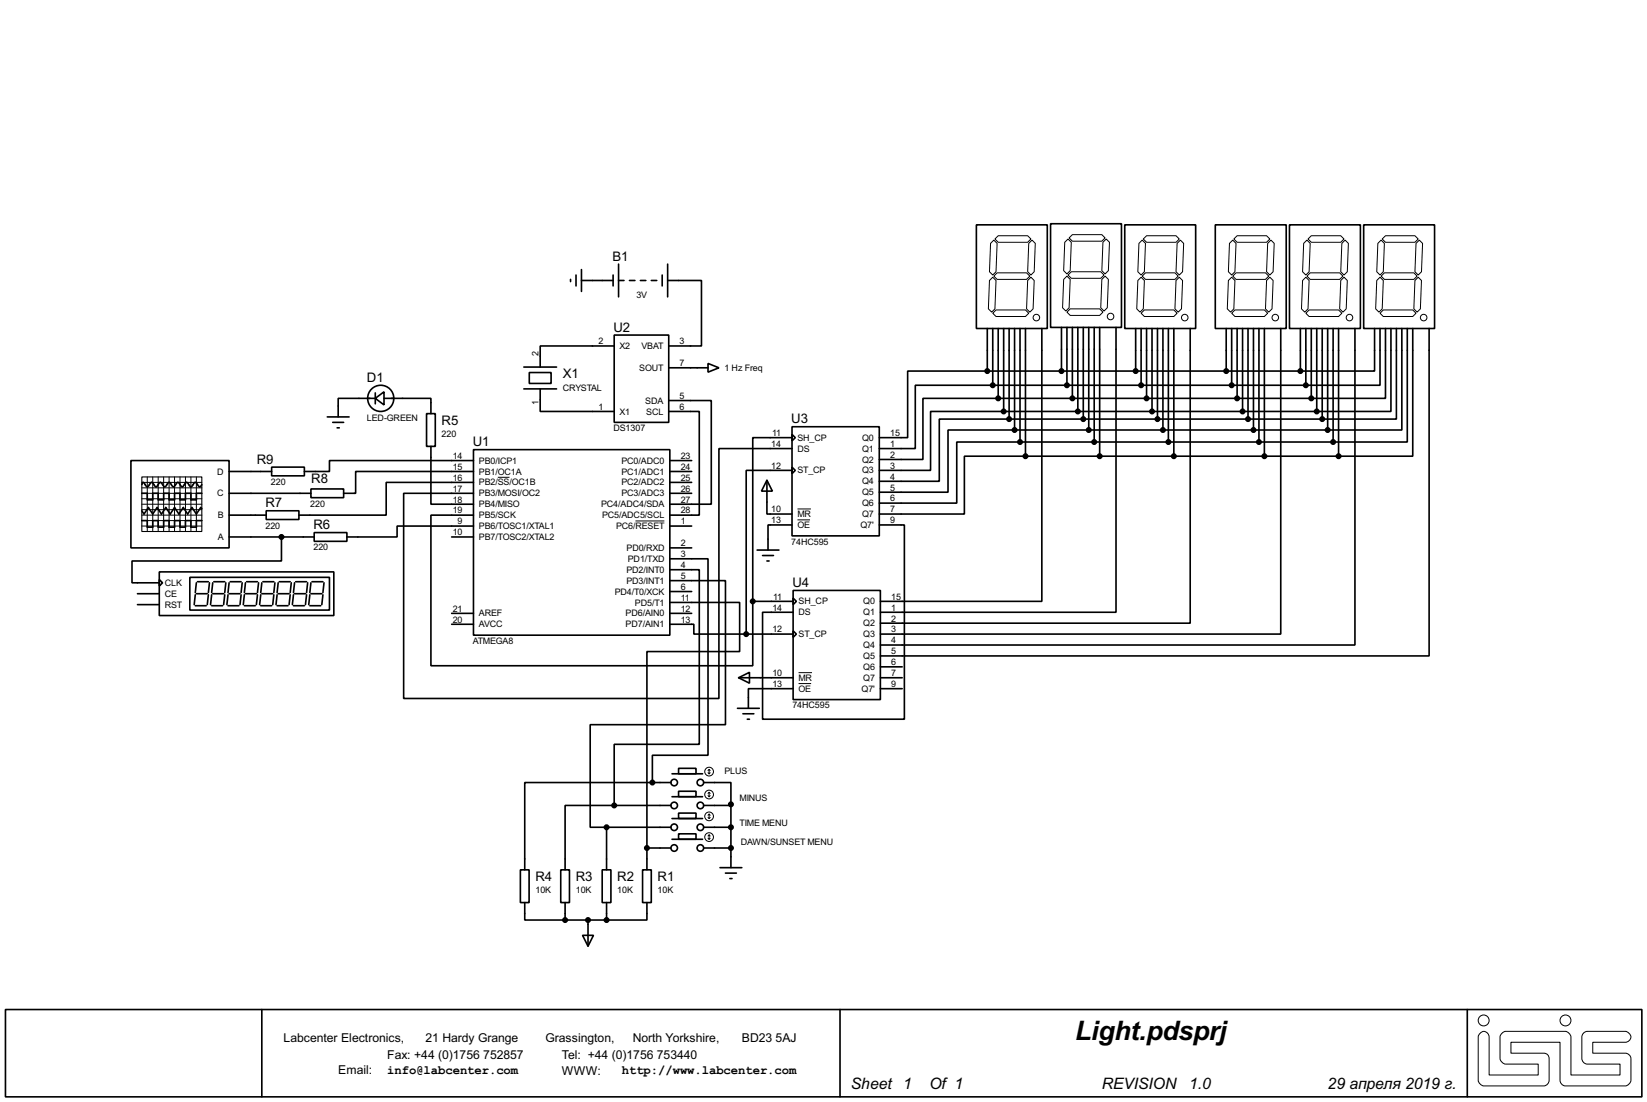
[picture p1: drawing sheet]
<svg xmlns="http://www.w3.org/2000/svg" width="383mm" height="256mm" viewBox="0 0 383 256" stroke-linecap="round" stroke-linejoin="round" font-family="sans-serif">
<g fill="none" stroke="#000" stroke-width=".38">
<path d="M227.3 52.3h16.5v24.2h-16.5zM244.6 52.1h16.5v24.1h-16.5zM261.9 52.3h16.5v24.2h-16.5zM283 52.3h16.5v24.2h-16.5zM300.2 52.3h16.5v24.2h-16.5zM317.5 52.3h16.5v24.2h-16.5zM132.8 65v.5M134.1 64v2.5M135.4 65.3h7.3M135.4 62.7v5.1M142.7 64v2.5M143 78h12.7v20.3h-12.7z"/>
<path d="M144 65.3h1.3M144 61.5v7.6M146.6 65.3h1.2M149.1 65.3h1.3M151.6 65.3h1.3M154.2 64v2.5M155.4 65.3h7.9v15.2h-7.6M155.4 61.5v7.6M229.9 76.5v9.9M231.1 76.5v13.2M232.4 76.5v16.2M233.7 76.5v19.3"/>
<path d="M234.9 76.5v21M236.2 76.5v23.6M237.5 76.5v26.4M238.8 76.5v29.7M242.6 76.5v63.5h-37.6M247.1 76.2v10.2M248.4 76.2v13.5M249.7 76.2v16.5M251 76.2v19.6M252.2 76.2v21.3M253.5 76.2v23.9M254.8 76.2v26.7"/>
<path d="M256 76.2v30M259.8 76.2v66.3h-54.8M264.4 76.5v9.9M265.7 76.5v13.2M267 76.5v16.2M268.2 76.5v19.3M269.5 76.5v21M270.8 76.5v23.6M272 76.5v26.4M273.3 76.5v29.7M277.1 76.5v68.5h-72.1M285.5 76.5v9.9"/>
<path d="M286.8 76.5v13.2M288 76.5v16.2M289.3 76.5v19.3M290.6 76.5v21M291.8 76.5v23.6M293.1 76.5v26.4M294.4 76.5v29.7M298.2 76.5v71.1h-93.2M302.8 76.5v9.9M304 76.5v13.2M305.3 76.5v16.2M306.6 76.5v19.3"/>
<path d="M307.8 76.5v21M309.1 76.5v23.6M310.4 76.5v26.4M311.7 76.5v29.7M315.5 76.5v73.6h-110.5M320 76.5v9.9h-17.2M321.3 76.5v13.2h-17.3M322.6 76.5v16.2h-17.3M323.8 76.5v19.3h-17.2M325.1 76.5v21h-17.3M326.4 76.5v23.6h-17.3M327.7 76.5v26.4h-17.3"/>
<path d="M328.9 76.5v29.7h-17.2M332.7 76.5v76.2h-127.7M76.2 97h5.1M77.5 98.3h2.5M78.5 99.6h.5M87.4 92.7l2-1.5v3zM87.4 92.7h-8.7v4.3M87.4 91.4v2.6M89.4 92.7h10.9v3.6M99.3 96.3h2v7.6h-2zM122 90.5h7.6M122 85.4h7.6"/>
<path d="M123.2 86.7h5.1v2.5h-5.1zM125.8 90.5v5.3h17.2M143 80.5h-17.2v4.9M155.7 95.8h7.1v24.1h-6.8M155.7 93.2h9.9v24.1h-9.6M155.7 85.6h9.1M164.8 84.6l2.6 1-2.6 1zM184.4 99.3h20.3v25.4h-20.3zM229.9 86.4h-18.6v15.5h-6.6M229.9 86.4h72.9M231.1 89.7h-18v14.7h-8.4M231.1 89.7h72.9"/>
<path d="M232.4 92.7h-17.5v14.2h-10.2M232.4 92.7h72.9M233.7 95.8h-17v13.7h-12M233.7 95.8h72.9M234.9 97.5h-16.2v14.5h-14M234.9 97.5h72.9M30.5 107.2h22.8v20.3h-22.8zM33 112.8l.3-.5 1 1 1-1 1 1 1-1 1.1 1 1-1 1 1 1-1 1 1 1-1 1 1 1.1-1 1 1 .5-.5M33 114.8h1.3v1.5h1.3v-1.5h1.2v1.5h1.3v-1.5h1.3v1.5h1.2v-1.5h1.3v1.5h1.3v-1.5h1.2v1.5h1.3v-1.5h1.3M47 118.4l-.3-.3-1 1.5-1-1.5-1 1.5-1-1.5-1 1.5-1.1-1.5-1 1.5-1-1.5-1 1.5-1-1.5-1 1.5-1.1-1.5-1 1.5-.5-.7M53.3 119.9h8.7M53.3 114.8h19.1"/>
<path d="M53.3 109.7h9.9M62 118.9h7.6v2h-7.6zM63.2 108.7h7.7v2h-7.7zM72.4 113.8h7.6v2h-7.6zM100.3 103.9v13.4h9.9M110.2 104.6h45.8v43.2h-45.8zM110.2 119.9h-9.9v35h75v-14.9M110.2 112.3h-20.3v7.6h-20.3M110.2 109.7h-27.4v5.1h-2.8M110.2 107.2h-33.5v2.5h-5.8M156 114.8h5M156 109.7h5"/>
<path d="M156 107.2h5M156 112.3h5M178.6 111.8l1.2 2.5h-2.5zM178.6 111.8v7.8h5.8M184.4 101.1l.8 .8-.8 .7zM184.4 108.7l.8 .8-.8 .7zM184.4 104.4h-17v58.2h-73.4v-47.8h16.2M184.4 109.5h-10.7v38.1M184.4 101.9h-9.1v38.1M236.2 100.1h-15.5v14.5h-16M236.2 100.1h72.9M237.5 102.9h-14.7v14.2h-18.1"/>
<path d="M237.5 102.9h72.9M238.8 106.2h-14.3v13.4h-19.8M238.8 106.2h72.9M32 138.2h5.1M33 121.2h1.3v1.5h1.3v-1.5h1.2v1.5h1.3v-1.5h1.3v1.5h1.2v-1.5h1.3v1.5h1.3v-1.5h1.2v1.5h1.3v-1.5h1.3M37.1 133.1h40.6v10.2h-40.6zM37.1 134.9l.7 .7-.7 .8zM44.2 134.4h32.5v7.6h-32.5zM45.5 138.4l-.3 2.3M45.7 135.6l-.2 2.3M45.7 138.2h2.6M46 135.4h2.5"/>
<path d="M48.5 138.4l-.2 2.3M48.8 135.6l-.3 2.3M49.3 138.4l-.3 2.3M49.5 138.2h2.6M49.5 135.6l-.2 2.3M49.8 135.4h2.5M52.3 138.4l-.2 2.3M52.6 135.6l-.3 2.3M53.1 138.4l-.3 2.3M53.3 125h19.9M53.3 138.2h2.6M53.3 135.6l-.2 2.3"/>
<path d="M53.6 135.4h2.5M56.1 138.4l-.2 2.3M56.4 135.6l-.3 2.3M56.9 138.4l-.3 2.3M57.1 138.2h2.6M57.1 135.6l-.2 2.3M57.4 135.4h2.5M59.9 138.4l-.2 2.3M60.2 135.6l-.3 2.3M60.7 138.4l-.2 2.3M61 138.2h2.5M61 135.6l-.3 2.3"/>
<path d="M61.2 135.4h2.6M63.8 138.4l-.3 2.3M64 135.6l-.2 2.3M64.5 138.4l-.2 2.3M64.8 138.2h2.5M64.8 135.6l-.3 2.3M65 135.4h2.6M65.5 125v5.6h-34.8v5h6.4M67.6 138.4l-.3 2.3M67.8 135.6l-.2 2.3M68.3 138.4l-.2 2.3M68.6 138.2h2.5"/>
<path d="M68.6 135.6l-.3 2.3M68.8 135.4h2.6M71.4 138.4l-.3 2.3M71.6 135.6l-.2 2.3M72.1 138.4l-.2 2.3M72.4 138.2h2.5M72.4 135.6l-.3 2.3M72.6 135.4h2.6M73.2 124h7.6v2h-7.6zM75.2 138.4l-.3 2.3M75.4 135.6l-.2 2.3M105.2 125h5"/>
<path d="M110.2 122.4h-17.7v2.6h-11.7M156 130h8.8v45.8h-12.9v6.3M156 132.6h6.8v40.6h-19.8v14.3M156 135.1h12.9v33.6h-31.5v23.8h3.8M156 122.4h5M156 127.5h5M156 137.7h5M175.3 140h9.4M176.3 128h5.1M177.5 129.3h2.6M178.6 130.6h.5M184.4 122.2h-5.6v5.8"/>
<path d="M184.7 137.4h20.3v25.4h-20.3zM184.7 139.2l.7 .8-.7 .7zM204.7 122.2h5.9v45.2h-33.1v-24.9h7.2M32 140.7h5.1M45.5 141h2.5M49.3 141h2.5M53.1 141h2.5M56.9 141h2.5M60.7 141h2.5M64.5 141h2.6M68.3 141h2.6M72.1 141h2.6"/>
<path d="M105.2 142.7h5M105.2 145.3h5M156 145.3h5.5v2.3h12.2M156 140.2h16.2v11.4h-21.6v45.8M156 142.7h5M172 157.7l2.5-1.2v2.5zM172 157.7h12.7M173.7 147.6h11M184.7 146.8l.7 .8-.7 .7zM205 157.7h5.1M205 155.2h5.1M158 178.8h4.1v1.3h-4.1z"/>
<path d="M171.7 164.8h5.1M173 166.1h2.5M174 167.4h.5M184.7 160.3h-10.5v4.5M205 160.3h5.1M141.2 192.5h15M141.2 192.5v9.9M143 187.5h-11.4v14.9M143 187.5h13.2M150.6 197.4h5.6M150.6 197.4v5M151.9 182.1h-29.7v20.3"/>
<path d="M151.9 182.1h4.3M156.5 180.1h7.1M156.5 185.4h7.1M156.5 190.5h7.1M156.5 195.3h7.1M158 184.1h4.1v1.3h-4.1zM158 189.2h4.1v1.3h-4.1zM158 194.1h4.1v1.2h-4.1zM163.8 182.1h6.4v5.1M163.8 192.5h6.4M163.8 197.4h6.4M170.2 187.2h.2v.3h-6.6"/>
<path d="M170.2 187.2v14.7M121.2 202.4h2v7.7h-2zM122.2 210.1v4h9.4M130.6 202.4h2v7.7h-2zM131.6 210.1v4M131.6 214.1h9.6M135.6 217.7h2.6l-1.3 2.5zM136.9 214.1v6.1M140.2 202.4h2v7.7h-2zM141.2 210.1v4M149.6 202.4h2v7.7h-2zM150.6 210.1v4h-9.4"/>
<path d="M167.6 201.9h5.1M168.9 203.2h2.5M169.9 204.5h.5M1.3 234.9h381v20.4h-381zM61 234.9v20.4M195.6 234.9v20.4M341.6 234.9v20.4"/>
<circle cx="88.6" cy="92.7" r="3"/>
<circle cx="157" cy="187.5" r=".76"/>
<circle cx="157" cy="182.1" r=".76"/>
<circle cx="157" cy="197.4" r=".76"/>
<circle cx="157" cy="192.5" r=".76"/>
<circle cx="163.1" cy="192.5" r=".76"/>
<circle cx="163.1" cy="187.5" r=".76"/>
<circle cx="163.1" cy="197.4" r=".76"/>
<circle cx="163.1" cy="182.1" r=".76"/>
</g>
<g fill="none" stroke="#000" stroke-width=".23">
<path d="M230.6 56.6l.8-.7 .8 .7-.3 6.6-.8 .8-.7-.8zM231.6 55.6l.8-.7h6.9l.7 .7-.7 .8h-6.9zM239.5 56.6l.8-.7 .7 .7-.2 6.6-.8 .8-.7-.8zM247.9 56.4l.8-.8 .7 .8-.2 6.6-.8 .8-.8-.8zM248.9 55.4l.8-.8h6.8l.8 .8-.8 .7h-6.8zM256.8 56.4l.8-.8 .7 .8-.2 6.6-.8 .8-.8-.8zM265.2 56.6l.7-.7 .8 .7-.3 6.6-.7 .8-.8-.8zM266.2 55.6l.8-.7h6.8l.8 .7-.8 .8h-6.8zM274.1 56.6l.7-.7 .8 .7-.3 6.6-.7 .8-.8-.8zM286.3 56.6l.7-.7 .8 .7-.3 6.6-.7 .8-.8-.8zM287.3 55.6l.7-.7h6.9l.8 .7-.8 .8h-6.9zM295.1 56.6l.8-.7 .8 .7-.3 6.6-.7 .8-.8-.8z"/>
<path d="M303.5 56.6l.8-.7 .8 .7-.3 6.6-.8 .8-.7-.8zM304.5 55.6l.8-.7h6.9l.7 .7-.7 .8h-6.9zM312.4 56.6l.8-.7 .7 .7-.2 6.6-.8 .8-.7-.8zM320.8 56.6l.8-.7 .7 .7-.2 6.6-.8 .8-.8-.8zM321.8 55.6l.8-.7h6.8l.8 .7-.8 .8h-6.8zM329.7 56.6l.8-.7 .7 .7-.2 6.6-.8 .8-.8-.8zM230.4 65.3l.7-.8 .8 .8-.3 6.6-.7 .7-.8-.7zM231.4 64.3l.8-.8h6.8l.8 .8-.8 .7h-6.8zM231.9 72.1h6.9l.7 .8-.7 .8h-6.9l-.8-.8zM239.3 65.3l.7-.8 .8 .8-.3 6.6-.7 .7-.8-.7zM248.4 72.6l.8-.7h6.8l.8 .7-.8 .8h-6.8zM248.4 64.3l.8 .7-.3 6.6-.7 .8-.8-.8 .2-6.6z"/>
<path d="M248.7 64l.7-.8h6.9l.7 .8-.7 .8h-6.9zM257.3 64.3l.8 .7-.3 6.6-.8 .8-.7-.8 .2-6.6zM264.9 65.3l.8-.8 .7 .8-.2 6.6-.8 .7-.7-.7zM265.7 72.9l.7-.8h6.9l.8 .8-.8 .8h-6.9zM265.9 64.3l.8-.8h6.9l.7 .8-.7 .7h-6.9zM273.8 65.3l.8-.8 .7 .8-.2 6.6-.8 .7-.7-.7zM286 65.3l.8-.8 .7 .8-.2 6.6-.8 .7-.8-.7zM286.8 72.9l.7-.8h6.9l.7 .8-.7 .8h-6.9zM287 64.3l.8-.8h6.8l.8 .8-.8 .7h-6.8zM294.9 65.3l.8-.8 .7 .8-.2 6.6-.8 .7-.8-.7zM303.3 65.3l.7-.8 .8 .8-.3 6.6-.7 .7-.8-.7zM304 72.9l.8-.8h6.9l.7 .8-.7 .8h-6.9z"/>
<path d="M304.3 64.3l.8-.8h6.8l.8 .8-.8 .7h-6.8zM312.2 65.3l.7-.8 .8 .8-.3 6.6-.7 .7-.8-.7zM320.5 65.3l.8-.8 .8 .8-.3 6.6-.7 .7-.8-.7zM321.6 64.3l.7-.8h6.9l.7 .8-.7 .7h-6.9zM322.1 72.1h6.8l.8 .8-.8 .8h-6.8l-.8-.8zM329.4 65.3l.8-.8 .8 .8-.3 6.6-.8 .7-.7-.7zM33 119.9h14M33 118.6h14M33 116.1h14M33 114.8h14M33 113.5h14M33 112.3h14"/>
<path d="M33 117.3h14M34.3 111v12.7M35.6 111v12.7M36.8 111v12.7M38.1 111v12.7M39.4 111v12.7M40.6 111v12.7M41.9 111v12.7M43.2 111v12.7M44.4 111v12.7M45.7 111v12.7M115.9 111.1h2.7"/>
<path d="M185.7 118.4h3.1M33 122.4h14M33 121.2h14M148 121.2h6.7M185.7 121h2.9M185.9 156.5h3.2M185.9 159.1h2.9M164.8 179.8l.3 .3M165.1 179.1v1M165.1 179.1l-.3 .2M165.1 179.1l.3 .2M165.4 179.8l-.3 .3"/>
<path d="M164.8 185.2l.3 .2M164.8 190.2l.3 .3M164.8 195.1l.3 .2M165.1 184.4v1M165.1 189.5v1M165.1 194.3v1M165.1 184.4l-.3 .3M165.1 184.4l.3 .3M165.1 189.5l-.3 .2M165.1 189.5l.3 .2M165.1 194.3l-.3 .3M165.1 194.3l.3 .3"/>
<path d="M165.4 185.2l-.3 .2M165.4 190.2l-.3 .3M165.4 195.1l-.3 .2M344.5 240.6a1.21 1.21 0 0 1 1.3-.5 1.21 1.21 0 0 1 .9 1.2v8.9h11.4v-2.6h-7.6a1.61 1.61 0 0 1-1.3-1.2v-5.1a1.61 1.61 0 0 1 1.3-1.3h14a1.61 1.61 0 0 1 1.3 1.3v8.9h11.4v-2.6h-7.6a1.35 1.35 0 0 1-1.3-1.2v-5.1a1.37 1.37 0 0 1 1.3-1.3h8.9a1.27 1.27 0 0 1 1.2 1.3 1.27 1.27 0 0 1-1.2 1.3h-7.7v2.5h7.7a1.37 1.37 0 0 1 1.2 1.3v5.1a1.61 1.61 0 0 1-1.2 1.2h-14a1.35 1.35 0 0 1-1.3-1.2v-8.9h-11.4v2.5h7.6a1.2 1.2 0 0 1 1.3 1.3v5.1a1.37 1.37 0 0 1-1.3 1.2h-14a1.61 1.61 0 0 1-1.2-1.2v-10.2z"/>
<circle cx="241.3" cy="73.9" r=".76"/>
<circle cx="258.6" cy="73.7" r=".76"/>
<circle cx="275.8" cy="73.9" r=".76"/>
<circle cx="296.9" cy="73.9" r=".76"/>
<circle cx="314.2" cy="73.9" r=".76"/>
<circle cx="331.5" cy="73.9" r=".76"/>
<circle cx="165.1" cy="179.6" r="1.02"/>
<circle cx="165.1" cy="190" r="1.02"/>
<circle cx="165.1" cy="184.9" r="1.02"/>
<circle cx="165.1" cy="194.8" r="1.02"/>
<circle cx="345.4" cy="237.5" r="1.27"/>
<circle cx="364.5" cy="237.5" r="1.27"/>
</g>
<path d="M33 111h14v12.7h-14z" fill="none" stroke="#000" stroke-width=".25"/>
<g fill="#000" stroke="#000" stroke-width=".38">
<circle cx="229.9" cy="86.4" r=".51"/>
<circle cx="231.1" cy="89.7" r=".51"/>
<circle cx="232.4" cy="92.7" r=".51"/>
<circle cx="233.7" cy="95.8" r=".51"/>
<circle cx="234.9" cy="97.5" r=".51"/>
<circle cx="247.1" cy="86.4" r=".51"/>
<circle cx="248.4" cy="89.7" r=".51"/>
<circle cx="249.7" cy="92.7" r=".51"/>
<circle cx="251" cy="95.8" r=".51"/>
<circle cx="252.2" cy="97.5" r=".51"/>
<circle cx="264.4" cy="86.4" r=".51"/>
<circle cx="265.7" cy="89.7" r=".51"/>
<circle cx="267" cy="92.7" r=".51"/>
<circle cx="268.2" cy="95.8" r=".51"/>
<circle cx="269.5" cy="97.5" r=".51"/>
<circle cx="285.5" cy="86.4" r=".51"/>
<circle cx="286.8" cy="89.7" r=".51"/>
<circle cx="288" cy="92.7" r=".51"/>
<circle cx="289.3" cy="95.8" r=".51"/>
<circle cx="290.6" cy="97.5" r=".51"/>
<circle cx="302.8" cy="86.4" r=".51"/>
<circle cx="304" cy="89.7" r=".51"/>
<circle cx="305.3" cy="92.7" r=".51"/>
<circle cx="306.6" cy="95.8" r=".51"/>
<circle cx="307.8" cy="97.5" r=".51"/>
<circle cx="236.2" cy="100.1" r=".51"/>
<circle cx="237.5" cy="102.9" r=".51"/>
<circle cx="238.8" cy="106.2" r=".51"/>
<circle cx="253.5" cy="100.1" r=".51"/>
<circle cx="254.8" cy="102.9" r=".51"/>
<circle cx="256" cy="106.2" r=".51"/>
<circle cx="270.8" cy="100.1" r=".51"/>
<circle cx="272" cy="102.9" r=".51"/>
<circle cx="273.3" cy="106.2" r=".51"/>
<circle cx="291.8" cy="100.1" r=".51"/>
<circle cx="293.1" cy="102.9" r=".51"/>
<circle cx="294.4" cy="106.2" r=".51"/>
<circle cx="309.1" cy="100.1" r=".51"/>
<circle cx="310.4" cy="102.9" r=".51"/>
<circle cx="311.7" cy="106.2" r=".51"/>
<circle cx="65.5" cy="125" r=".51"/>
<circle cx="175.3" cy="140" r=".51"/>
<circle cx="173.7" cy="147.6" r=".51"/>
<circle cx="141.2" cy="192.5" r=".51"/>
<circle cx="143" cy="187.5" r=".51"/>
<circle cx="150.6" cy="197.4" r=".51"/>
<circle cx="151.9" cy="182.1" r=".51"/>
<circle cx="170.2" cy="197.4" r=".51"/>
<circle cx="170.2" cy="187.2" r=".51"/>
<circle cx="170.2" cy="192.5" r=".51"/>
<circle cx="131.6" cy="214.1" r=".51"/>
<circle cx="136.9" cy="214.1" r=".51"/>
<circle cx="141.2" cy="214.1" r=".51"/>
</g>
<text font-size="7" x="250.4" y="242.1">Light.pdsprj</text>
<g font-size="4.1">
<text x="198.1" y="253.4">Sheet 1</text>
<text x="216.4" y="253.4">Of 1</text>
<text x="256.5" y="253.4">REVISION 1.0</text>
<text x="309.1" y="253.4">29 апреля 2019 г.</text>
</g>
<g font-size="3.4">
<text x="142.6" y="60.7">B1</text>
<text x="142.8" y="77.2">U2</text>
<text x="85.4" y="88.9">D1</text>
<text x="131.1" y="88">X1</text>
<text x="102.8" y="98.8">R5</text>
<text x="184.2" y="98.5">U3</text>
<text x="59.8" y="107.9">R9</text>
<text x="110.1" y="103.8">U1</text>
<text x="72.5" y="112.5">R8</text>
<text x="61.8" y="118.1">R7</text>
<text x="73" y="123.1">R6</text>
<text x="184.5" y="136.6">U4</text>
<text x="124.7" y="205">R4</text>
<text x="134.1" y="205">R3</text>
<text x="143.7" y="205">R2</text>
<text x="153.1" y="205">R1</text>
</g>
<g font-size="3.2">
<text x="66" y="242.6">Labcenter Electronics,</text>
<text x="99.1" y="242.6">21 Hardy Grange</text>
<text x="127" y="242.6">Grassington,</text>
<text x="147.3" y="242.6">North Yorkshire,</text>
<text x="172.7" y="242.6">BD23</text>
<text x="180.6" y="242.6">5AJ</text>
<text x="78.7" y="249.9">Email:</text>
<text x="90.2" y="246.4">Fax: +44 (0)1756</text>
<text x="90.2" y="250">info@labcenter.com</text>
<text x="112.5" y="246.4">752857</text>
<text x="130.8" y="246.4">Tel: +44 (0)1756</text>
<text x="130.8" y="250.2">WWW:</text>
<text x="144.8" y="250">http://www.labcenter.com</text>
<text x="153" y="246.4">753440</text>
</g>
<g font-size="2.3">
<text x="148.2" y="69.4">3V</text>
<text x="125.4" y="82.9" transform="rotate(-90 125.4 82.9)">2</text>
<text x="139.3" y="80.1">2</text>
<text x="144.3" y="81.2">X2</text>
<text x="149.4" y="81.2">VBAT</text>
<text x="158.2" y="80.1">3</text>
<text x="148.8" y="86.3">SOUT</text>
<text x="158.2" y="85.2">7</text>
<text x="168.7" y="86.3">1 Hz Freq</text>
<text x="125.4" y="94.2" transform="rotate(-90 125.4 94.2)">1</text>
<text x="131.1" y="90.9">CRYSTAL</text>
<text x="139.3" y="95.4">1</text>
<text x="150.2" y="93.9">SDA</text>
<text x="158.2" y="95.4">6</text>
<text x="158.2" y="92.8">5</text>
<text x="85.4" y="97.9">LED-GREEN</text>
<text x="102.8" y="101.8">220</text>
<text x="142.8" y="100.4">DS1307</text>
<text x="144.3" y="96.5">X1</text>
<text x="150.5" y="96.5">SCL</text>
<text x="179.7" y="101.5">11</text>
<text x="207.3" y="101.5">15</text>
<text x="105.4" y="106.8">14</text>
<text x="111.5" y="107.9">PB0/ICP1</text>
<text x="144.7" y="107.9">PC0/ADC0</text>
<text x="158.5" y="106.8">23</text>
<text x="179.6" y="104">14</text>
<text x="185.7" y="102.6">SH_CP</text>
<text x="185.7" y="105.1">DS</text>
<text x="200.7" y="102.6">Q0</text>
<text x="200.7" y="105.1">Q1</text>
<text x="200.7" y="107.7">Q2</text>
<text x="207.3" y="104">1</text>
<text x="207.3" y="106.6">2</text>
<text x="50.6" y="110.4">D</text>
<text x="63.1" y="112.9">220</text>
<text x="105.4" y="109.3">15</text>
<text x="105.4" y="111.9">16</text>
<text x="111.5" y="110.4">PB1/OC1A</text>
<text x="111.5" y="113">PB2/SS/OC1B</text>
<text x="144.7" y="110.4">PC1/ADC1</text>
<text x="144.7" y="113">PC2/ADC2</text>
<text x="158.5" y="109.3">24</text>
<text x="158.5" y="111.9">25</text>
<text x="179.6" y="109.1">12</text>
<text x="185.7" y="110.2">ST_CP</text>
<text x="200.7" y="110.2">Q3</text>
<text x="200.7" y="112.7">Q4</text>
<text x="207.3" y="109.1">3</text>
<text x="207.3" y="111.6">4</text>
<text x="50.6" y="115.5">C</text>
<text x="72.2" y="117.9">220</text>
<text x="105.4" y="114.4">17</text>
<text x="105.4" y="117">18</text>
<text x="105.4" y="119.5">19</text>
<text x="111.5" y="115.5">PB3/MOSI/OC2</text>
<text x="111.5" y="118.1">PB4/MISO</text>
<text x="140" y="118.1">PC4/ADC4/SDA</text>
<text x="144.7" y="115.5">PC3/ADC3</text>
<text x="158.5" y="114.4">26</text>
<text x="158.5" y="117">27</text>
<text x="158.5" y="119.5">28</text>
<text x="179.6" y="119.3">10</text>
<text x="200.7" y="115.3">Q5</text>
<text x="200.7" y="117.8">Q6</text>
<text x="207.3" y="114.2">5</text>
<text x="207.3" y="116.7">6</text>
<text x="207.3" y="119.3">7</text>
<text x="50.7" y="125.7">A</text>
<text x="50.7" y="120.6">B</text>
<text x="61.8" y="123">220</text>
<text x="105.4" y="124.6">10</text>
<text x="106.6" y="122">9</text>
<text x="111.5" y="120.6">PB5/SCK</text>
<text x="111.5" y="123.1">PB6/TOSC1/XTAL1</text>
<text x="111.5" y="125.7">PB7/TOSC2/XTAL2</text>
<text x="140.2" y="120.6">PC5/ADC5/SCL</text>
<text x="143.4" y="123.1">PC6/RESET</text>
<text x="158.5" y="122">1</text>
<text x="179.6" y="121.8">13</text>
<text x="185.7" y="120.4">MR</text>
<text x="185.7" y="122.9">OE</text>
<text x="200.4" y="122.9">Q7'</text>
<text x="200.7" y="120.4">Q7</text>
<text x="207.3" y="121.8">9</text>
<text x="73" y="128.1">220</text>
<text x="145.9" y="128.2">PD0/RXD</text>
<text x="146.2" y="130.8">PD1/TXD</text>
<text x="158.5" y="127.1">2</text>
<text x="158.5" y="129.7">3</text>
<text x="184.2" y="126.8">74HC595</text>
<text x="38.4" y="136.4">CLK</text>
<text x="145.8" y="133.3">PD2/INT0</text>
<text x="145.8" y="135.8">PD3/INT1</text>
<text x="158.5" y="132.2">4</text>
<text x="158.5" y="134.7">5</text>
<text x="158.5" y="137.3">6</text>
<text x="38.4" y="141.4">RST</text>
<text x="38.4" y="138.9">CE</text>
<text x="105.4" y="142.4">21</text>
<text x="111.5" y="143.5">AREF</text>
<text x="143.1" y="138.4">PD4/T0/XCK</text>
<text x="145.7" y="143.5">PD6/AIN0</text>
<text x="147.8" y="140.9">PD5/T1</text>
<text x="158.5" y="139.8">11</text>
<text x="158.5" y="142.4">12</text>
<text x="179.8" y="142.1">14</text>
<text x="180" y="139.6">11</text>
<text x="185.9" y="140.7">SH_CP</text>
<text x="185.9" y="143.2">DS</text>
<text x="201" y="140.7">Q0</text>
<text x="201" y="143.2">Q1</text>
<text x="207.5" y="139.6">15</text>
<text x="207.5" y="142.1">1</text>
<text x="105.4" y="144.9">20</text>
<text x="110.1" y="149.9">ATMEGA8</text>
<text x="111.5" y="146">AVCC</text>
<text x="145.7" y="146">PD7/AIN1</text>
<text x="158.5" y="144.9">13</text>
<text x="179.8" y="147.2">12</text>
<text x="185.9" y="148.3">ST_CP</text>
<text x="201" y="145.8">Q2</text>
<text x="201" y="148.3">Q3</text>
<text x="207.5" y="144.7">2</text>
<text x="207.5" y="147.2">3</text>
<text x="207.5" y="149.7">4</text>
<text x="201" y="150.8">Q4</text>
<text x="201" y="153.4">Q5</text>
<text x="201" y="155.9">Q6</text>
<text x="207.5" y="152.3">5</text>
<text x="207.5" y="154.8">6</text>
<text x="179.8" y="157.4">10</text>
<text x="179.8" y="159.9">13</text>
<text x="185.9" y="158.5">MR</text>
<text x="185.9" y="161">OE</text>
<text x="200.6" y="161">Q7'</text>
<text x="201" y="158.5">Q7</text>
<text x="207.5" y="157.4">7</text>
<text x="207.5" y="159.9">9</text>
<text x="184.5" y="164.9">74HC595</text>
<text x="168.7" y="180.2">PLUS</text>
<text x="172.2" y="186.3">MINUS</text>
<text x="172.2" y="192.2">TIME MENU</text>
<text x="172.5" y="196.7">DAWN/SUNSET MENU</text>
<text x="124.7" y="207.9">10K</text>
<text x="134.1" y="207.9">10K</text>
<text x="143.7" y="207.9">10K</text>
<text x="153.1" y="207.9">10K</text>
</g>
</svg>
